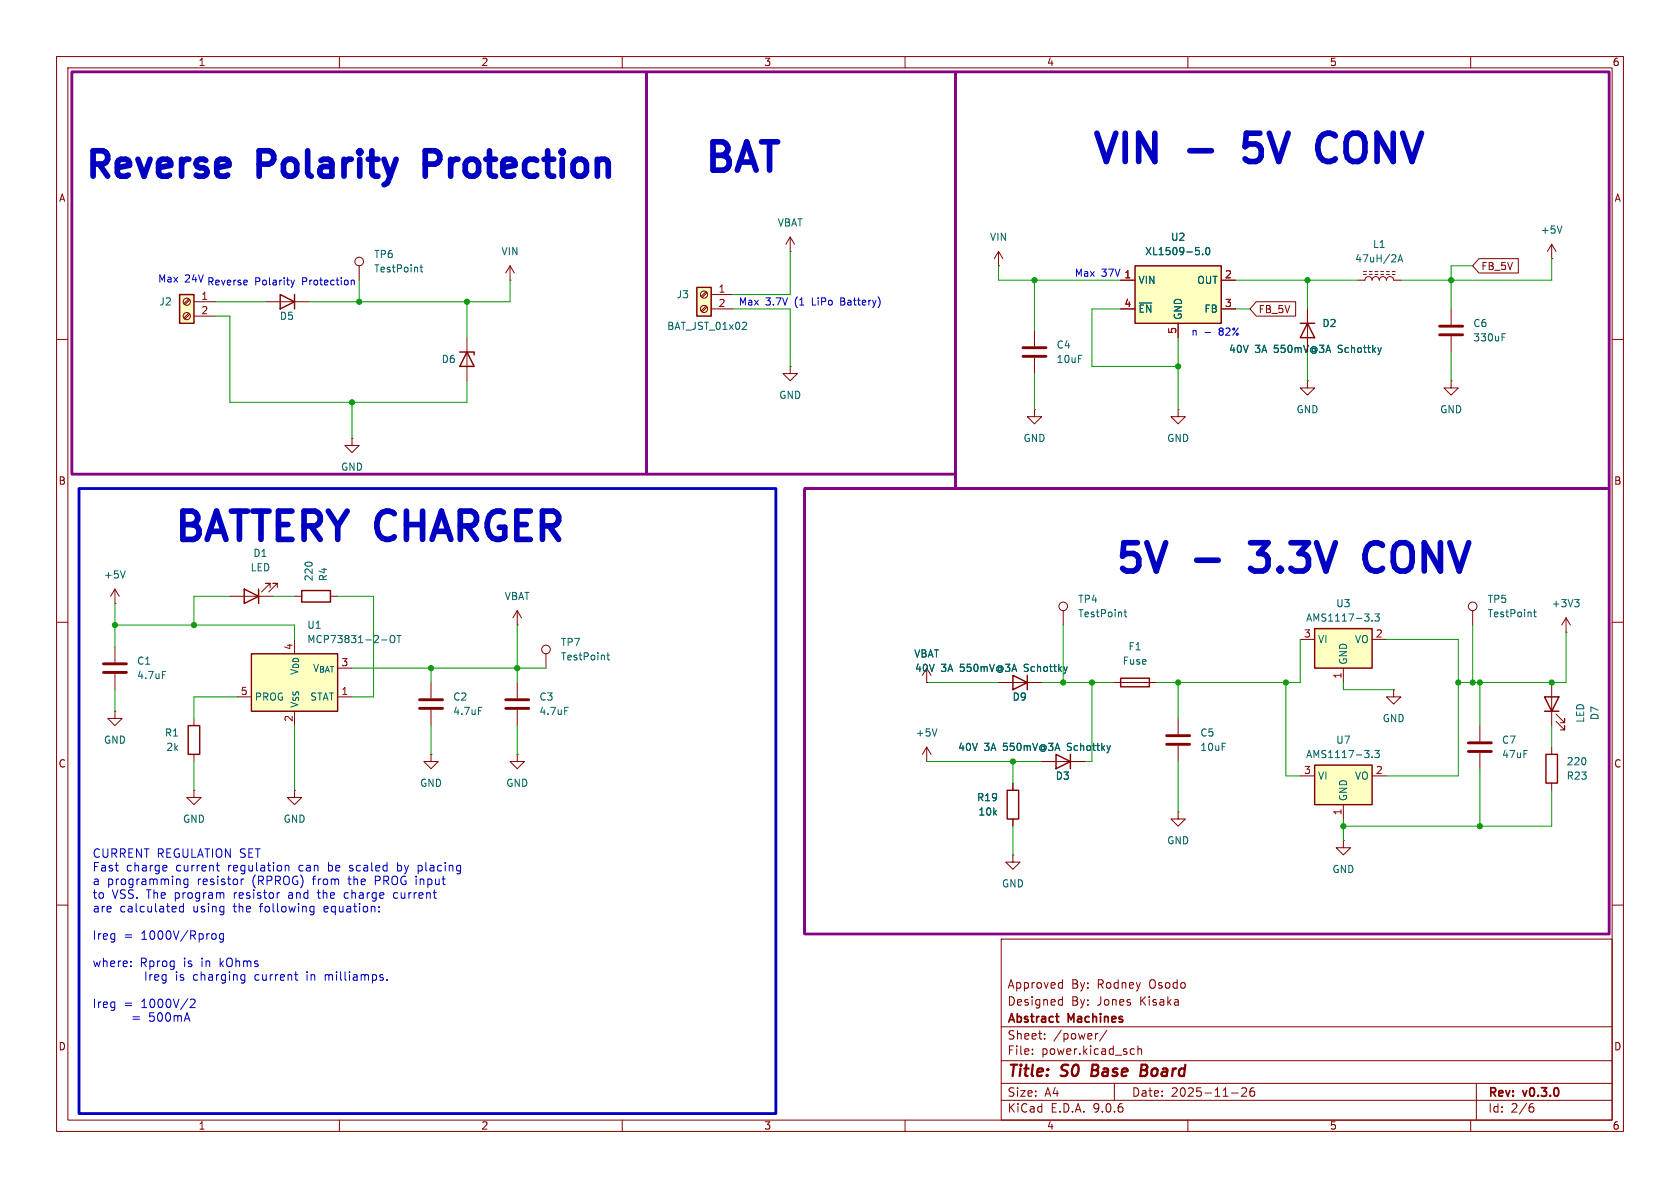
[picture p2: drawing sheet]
<svg xmlns="http://www.w3.org/2000/svg" width="297mm" height="210mm" viewBox="0 0 297 210" stroke-linecap="round" stroke-linejoin="round" font-family="sans-serif">
<g fill="none" stroke="#840000" stroke-width=".18">
<path d="M10 10h277v190h-277zM12 12h273v186h-273zM60 10v2M110 10v2M160 10v2M210 10v2M260 10v2M10 60h2M285 60h2M10 110h2M260.3 108v2.5M285 110h2"/>
<path d="M179.1 138.4v1.3M196.8 120.7h7.7M179.1 144.8v1.3M10 160h2M177 166h108v32h-108zM187.4 176.7l.4 .1M187.4 173.7l.4 .1M187.8 173.2v1.5M187.8 176.2v1.5M187.8 177.6l-.4 .1M187.8 174.6l-.4 .1M285 160h2"/>
<path d="M60 198v2M110 198v2M160 198v2M177 194.5h108M177 191.5h108M177 187.5h108M177 181.5h108M182.5 186.3v.1M182.5 185.5v.1M184.7 183.6v.1M184.7 182.8v.1M194.1 182.7l-.3 .1"/>
<path d="M195.7 182.1l-1.3 2M197 191.5v3M200.1 185.4l.4 .1M200.5 186.3l-.4 .1M201.2 185.5l.2-.1 .3 .1 .1 .9M201.2 184.9v1.5M210 198v2M217.7 193.2h1.2M219.5 192.4l.6-.1 .2 .1 .1 .3-.9 1.1h.9M221.7 192.3a.59 .59 0 0 0-.7 .6v.6l.1 .2 .4 .1 .2-.1 .1-.5-.1-.3h-.5l-.2 .3M260 198v2M261 191.5v6.5"/>
<path d="M270.6 195.7h.4l.2 .3-.1 .5-.5 .1M271 195.1l-.4 .1"/>
<circle cx="260.4" cy="107.2" r=".76"/>
</g>
<path d="M193.2 188.2l-.3 2h.8M201.7 189.2h.7M202.4 189.2l.3 .1M202.5 188.2h-.7l-.2 2 1-.1M202.6 189.1l-.2 .1" fill="none" stroke="#840000" stroke-width=".4"/>
<path d="M186.6 179.7h.6M187.1 180.7h.1" fill="none" stroke="#840000" stroke-width=".3"/>
<path d="M198.1 119.9h5.1v1.5h-5.1zM178.1 139.7h2v5.1h-2z" fill="none" stroke="#840000" stroke-width=".25"/>
<path d="M271.1 108.2h.5M271.3 107.8v1.1l.3 .1" fill="none" stroke="#006464" stroke-width=".18"/>
<path d="M232.4 111.1h10.2v7h-10.2z" fill="#ffffc2"/>
<path d="M232.4 111.1h10.2v7h-10.2zM273.3 133.4h2v5h-2z" fill="none" stroke="#840000" stroke-width=".25"/>
<path d="M229.9 113h2.5M237.5 118.1v2.6M242.6 113h2.5M276.9 111.8h.1M276.9 109.2l-.8 1.3M276.9 109.2l.7 1.3M276.9 109.2v2.6M261.6 128.3v2.8M261.6 133.1v2.8M274.3 132.1v1.3M274.3 138.4v1.3" fill="none" stroke="#840000" stroke-width=".18"/>
<path d="M242.6 109.7v.1M243.1 108.5h.7l-.4 .5 .4 .1v.6l-.2 .1-.5-.1M278.4 106h.8l-.5 .5M278.9 106.5l.3 .2v.3l-.3 .3" fill="none" stroke="#006464" stroke-width=".18"/>
<path d="M259.6 131.3h4.1M259.6 132.8h4.1" fill="none" stroke="#840000" stroke-width=".51"/>
<path d="M232.4 135.3h10.2v6.9h-10.2z" fill="#ffffc2"/>
<path d="M49.5 52.1l2.6 1.2-2.6 1.3zM52.1 52.1v2.5M81.3 62.2h2.5v.5M82.5 62.2l1.3 2.6h-2.5zM186.7 133.4l2.5 1.2-2.5 1.3zM189.2 133.4v2.5M232.4 135.3h10.2v6.9h-10.2zM273 123.2h2.6l-1.3 2.5zM273 125.7h2.6" fill="none" stroke="#840000" stroke-width=".25"/>
<g fill="none" stroke="#840000" stroke-width=".18">
<path d="M47 53.3h7.6M82.5 59.7v7.6M90.2 49.5h.1M90.2 47l-.8 1.3M90.2 47l.7 1.3M90.2 47v2.5M188 108v2.5M184.1 134.6h7.7M229.9 137.2h2.5M242.6 137.2h2.5M274.3 120.7v7.6M275.1 127.5l1.5 1.5v-.7v.7h-.8"/>
<path d="M275.1 126.2l1.5 1.6v-.8v.8h-.8M179.1 151.1v1.3h1.2l-1.2 1.3-1.3-1.3h1.3M179.1 151.1h.1M237.5 148.6v1.3h1.3l-1.3 1.2-1.3-1.2h1.3M237.5 148.6h.1M237.5 142.2v2.6"/>
<circle cx="188" cy="107.2" r=".76"/>
</g>
<path d="M198.7 108.2h.5M198.9 107.8v1.1l.3 .1M242.6 133.8v.1M243.1 132.7h.7l-.4 .4 .4 .2v.5l-.2 .1-.5-.1" fill="none" stroke="#006464" stroke-width=".18"/>
<path d="M31.7 52.1h2.6v5.1h-2.6z" fill="#ffffc2"/>
<path d="M31.7 52.1h2.6v5.1h-2.6zM43.2 104.1l2.5 1.3-2.5 1.3zM45.7 104.1v2.6" fill="none" stroke="#840000" stroke-width=".25"/>
<g fill="none" stroke="#840000" stroke-width=".18">
<path d="M33.4 52.8l-.9 .9M33.4 55.4l-.9 .8M33.6 53l-.9 .8M33.6 55.5l-.9 .9M34.3 53.3h3.8M34.3 55.9h3.8M63.5 47v2.5M139.7 44.5h.1M139.7 41.9l-.8 1.3M139.7 41.9l.8 1.3M139.7 41.9v2.6M62.2 77.5v1.2h1.3l-1.3 1.3-1.2-1.3h1.2"/>
<path d="M62.2 77.5h.1M139.7 64.8v1.2h1.3l-1.3 1.3-1.3-1.3h1.3M139.7 64.8h.1M40.6 105.4h7.7M47.8 103.9v-.8h-.8h.8l-1.6 1.5M49 103.9v-.8h-.7h.7l-1.5 1.5M52.1 139.7v1.3h1.2l-1.2 1.2-1.3-1.2h1.3M52.1 139.7h.1"/>
<circle cx="33" cy="55.9" r=".63"/>
<circle cx="33" cy="53.3" r=".63"/>
<circle cx="63.5" cy="46.2" r=".76"/>
</g>
<path d="M74.3 47.2h.4M74.4 46.8v1.1l.3 .2" fill="none" stroke="#006464" stroke-width=".18"/>
<path d="M123.2 50.8h2.5v5.1h-2.5z" fill="#ffffc2"/>
<path d="M123.2 50.8h2.5v5.1h-2.5zM33.3 128.3h2v5.1h-2z" fill="none" stroke="#840000" stroke-width=".25"/>
<g fill="none" stroke="#840000" stroke-width=".18">
<path d="M124.8 51.6l-.8 .8M124.8 54.1l-.8 .8M125 51.7l-.9 .9M125 54.3l-.9 .8M125.7 52.1h3.8M125.7 54.6h3.8M20.3 114.3v2.8M20.3 119.1v2.8M20.3 125.7v1.3h1.3l-1.3 1.3-1.3-1.3h1.3M20.3 125.7h.1M34.3 139.7v1.3h1.3l-1.3 1.2-1.3-1.2h1.3M34.3 139.7h.1"/>
<path d="M34.3 127v1.3M34.3 133.4v1.2M76.2 133.4v1.2h1.3l-1.3 1.3-1.3-1.3h1.3M76.2 133.4h.1M76.2 120.7v2.7M76.2 125.5v2.8M91.4 133.4v1.2h1.3l-1.3 1.3-1.2-1.3h1.2M91.4 133.4h.1M91.4 120.7v2.7M91.4 125.5v2.8M246.4 121.9v1.3h1.2l-1.2 1.3-1.3-1.3h1.3M246.4 121.9h.1"/>
<circle cx="124.5" cy="52.1" r=".63"/>
<circle cx="124.5" cy="54.6" r=".63"/>
</g>
<path d="M131.7 57l.3 .2-.1 .3-.7 .7h.8M28.7 118.7h.6M84.6 125h.6M99.8 125h.6" fill="none" stroke="#006464" stroke-width=".18"/>
<path d="M18.3 117.3h4.1M18.3 118.9h4.1M74.2 123.7h4M74.2 125.2h4M89.4 123.7h4.1M89.4 125.2h4.1" fill="none" stroke="#840000" stroke-width=".51"/>
<path d="M44.4 115.6h15.3v10.1h-15.3z" fill="#ffffc2"/>
<path d="M44.4 115.6h15.3v10.1h-15.3zM53.3 104.4h5.1v2h-5.1zM179.1 119.4l2.5 1.3-2.5 1.2zM181.6 119.4v2.5" fill="none" stroke="#840000" stroke-width=".25"/>
<g fill="none" stroke="#840000" stroke-width=".18">
<path d="M176.5 47h.1M176.5 44.5l-.7 1.2M176.5 44.5l.8 1.2M176.5 44.5v2.5M182.9 58.4v2.8M240 49.5h1.3a.64 .64 0 0 1 .6-.6 .64 .64 0 0 1 .7 .6 .64 .64 0 0 1 .6-.6 .64 .64 0 0 1 .6 .6 .64 .64 0 0 1 .7-.6 .64 .64 0 0 1 .6 .6 .64 .64 0 0 1 .6-.6 .64 .64 0 0 1 .7 .6h1.2M241 48.5h.6M241 48h.6M242.1 48.5h.5M242.1 48h.5M243.1 48.5h.5M243.1 48h.5"/>
<path d="M244.1 48.5h.5M244.1 48h.5M245.1 48.5h.5M245.1 48h.5M246.1 48.5h.5M246.1 48h.5M256.5 54.6v2.8M256.5 59.4v2.8M274.3 45.7h.1M274.3 43.2l-.7 1.3M274.3 43.2l.8 1.3M274.3 43.2v2.5"/>
<path d="M182.9 72.4v1.3h1.2l-1.2 1.2-1.3-1.2h1.3M182.9 72.4h.1M182.9 63.2v2.8M208.3 72.4v1.3h1.2l-1.2 1.2-1.3-1.2h1.3M208.3 72.4h.1M231.1 67.3v1.3h1.3l-1.3 1.3-1.2-1.3h1.2M231.1 67.3h.1M20.3 106.7h.1M20.3 104.1l-.7 1.3M20.3 104.1l.8 1.3M20.3 104.1v2.6M52.1 105.4h1.2"/>
<path d="M58.4 105.4h1.3M91.4 110.5h.1M91.4 108l-.7 1.2M91.4 108l.8 1.2M91.4 108v2.5M96.5 115.6v2.5M163.8 118.1v2.6M41.9 123.2h2.5M52.1 125.7v2.6M59.7 123.2h2.5M163.8 120.7h.1M163.8 134.6h.1"/>
<path d="M163.8 132.1v2.5M163.8 132.1l-.7 1.3M163.8 132.1l.8 1.3M176.5 120.7h7.6M208.3 127v2.8M208.3 131.8v2.8M208.3 143.5v1.3h1.2l-1.2 1.3-1.3-1.3h1.3M208.3 143.5h.1"/>
<circle cx="96.5" cy="114.8" r=".76"/>
</g>
<g fill="none" stroke="#006464" stroke-width=".18">
<path d="M276.1 39.9l-.4 1.3M247.1 46.3l.5-1.3 .4 1.3M247.3 45.9h.6M265.5 59.6h.5M265.5 59h.6M22.1 100.9l-.4 1.3M67.4 113.1h1M69 112.5l.3-.2a.43 .43 0 0 1 .5 .5v.4a.42 .42 0 0 1-.4 .4 .42 .42 0 0 1-.4-.4zM70.2 112.3h.7M70.5 112.3v1.3M107.3 115.8h.5M107.5 115.4v1.1l.3 .2"/>
<path d="M165.6 128.8l-.4 1.3"/>
</g>
<path d="M254.5 57.7h4.1M254.5 59.2h4.1M180.8 61.5h4.1M180.8 63h4.1M206.2 130h4.1M206.2 131.6h4.1" fill="none" stroke="#840000" stroke-width=".51"/>
<path d="M200.7 47h15.2v10.2h-15.2z" fill="#ffffc2"/>
<path d="M200.7 47h15.2v10.2h-15.2zM229.9 57.2h2.5M231.1 57.2l1.3 2.5h-2.5z" fill="none" stroke="#840000" stroke-width=".25"/>
<g fill="none" stroke="#840000" stroke-width=".18">
<path d="M198.1 49.5h2.6M198.1 54.6h2.6M208.3 57.2v2.5M215.9 49.5h2.5M215.9 54.6h2.5M222.1 53.3h6.9v2.6h-6.9l-1.1-1.3zM231.1 54.6v7.6M261.5 45.7h6.9v2.6h-6.9l-1.2-1.3zM256.5 67.3v1.3h1.3l-1.3 1.3-1.2-1.3h1.2M256.5 67.3h.1M163.8 120.7h.1M176.5 120.7h2.6"/>
<path d="M179.1 138.4v1.3M181.6 120.7h2.5M184.1 134.6h2.6M189.2 134.6h2.6M179.1 144.8v1.3"/>
</g>
<path d="M201.4 53.6h2.2M212 44.4v.5M212.6 44.9v.1M213.3 43.9l.2-.1a.68 .68 0 0 1 .4 .6 .68 .68 0 0 1-.4 .6l-.2-.1-.2-.4z" fill="none" stroke="#006464" stroke-width=".18"/>
<g fill="none" stroke="#009600" stroke-width=".18">
<path d="M38.1 53.3h8.9M38.1 55.9h2.5v15.2h41.9v-3.8M63.5 49.5v3.8M82.5 53.3v6.4M90.2 49.5v3.8h-35.6M129.5 54.6h10.2v10.2M139.7 44.5v7.6h-10.2M176.5 47v2.5h21.6M182.9 49.5v8.9M198.1 54.6h-5.1v10.2h15.3M208.3 59.7v12.7M218.4 49.5h21.6"/>
<path d="M218.4 54.6h2.6M231.1 49.5v5.1M260.3 47h-3.8v7.6M274.3 45.7v3.8h-26.7M62.2 71.1v6.4M182.9 66v6.4M231.1 62.2v5.1M256.5 62.2v5.1M20.3 106.7v7.6M20.3 110.5h31.8v2.5M40.6 105.4h-6.3v5.1M48.3 105.4h3.8"/>
<path d="M59.7 105.4h6.3v17.8h-3.8M62.2 118.1h34.3M76.2 118.1v2.6M91.4 110.5v10.2M188 110.5v10.2M229.9 113v7.7h-25.4M245.1 113h12.7v24.2h-12.7M260.3 110.5v10.2M276.9 111.8v8.9h-19.1M20.3 121.9v3.8M34.3 134.6v5.1M41.9 123.2h-7.6v3.8"/>
<path d="M52.1 128.3v11.4M76.2 128.3v5.1M91.4 128.3v5.1M163.8 120.7h12.7M163.8 134.6h20.3M179.1 134.6v3.8M184.1 120.7h12.7M193 120.7v13.9h-1.2M208.3 120.7v6.3M208.3 134.6v8.9M227.3 120.7v16.5h2.6M237.5 120.7v1.2h8.9"/>
<path d="M261.6 120.7v7.6M261.6 135.9v10.2M274.3 139.7v6.4h-36.8M274.3 128.3v3.8M179.1 146.1v5M237.5 144.8v3.8"/>
</g>
<g fill="none" stroke="#0000c2" stroke-width=".18">
<path d="M43.6 49.6l.1 .2-.6 .1M51.4 49.5l.3 .9M51.7 50.4l-.3 .4M52.1 49.5l-.4 .9M62.1 49.5v.9M62.1 49.6l.2-.1 .3 .1v.8M213 58.8h1M29.3 153l.2 .3-.7 .2M29.4 153.9l-.1 .1M31.8 155.5l.1 .9M32.4 159.7v1.5M33.2 155.4v1.2l-.3 .3-.3-.1"/>
<path d="M33.2 155.5l-.4-.1-.3 .3v.4l.1 .2h.6M38.2 153h.6M38.4 152.5v1.3l.4 .2M39.4 157.8l.2 .2v.8M42.6 155.4v1M42.9 155.4l-.3 .3M49.3 157.8l-.2 .1M50.4 153.1l.2-.1h.4l.1 1M50.4 153v1M60.9 157.9v.8M69.9 157.8l-.3 .3v.4l.3 .3M70.3 152.5v1.5"/>
<path d="M70.3 153.9l.1 .1M70.4 153h-.1M73.9 153.9l.5 .1M73.9 153v1.5M74.4 153h-.5M23.1 170.7v.2M23.1 169.9v.2M32 160.2l-.3 .3v.4l.3 .3 .4-.1M32.3 160.2l.1 .1M33.6 176.8l.6-.2 .2 .2 .1 .2-.9 1.1h.9M37.7 165l.4 .1 .1 .2-.1 .6-.4 .1M39.5 165.1l-.4-.1-.3 .3v.5l.1 .2h.6"/>
<path d="M39.5 165v1.3l-.3 .2h-.3M43.1 172.3l.2 .1M43.3 172.3l-.1 1.3M43.3 173.2l-.2 .1M54.3 171.8v.1M54.3 172.3v1M54.9 161.1h.6M54.9 160.3h.6M55.5 160.2v1.2l-.3 .3-.3-.1M57.5 172.3v1M57.7 172.3l-.2 .1M67 161.1v.1"/>
<path d="M67 160.3v.1M68.4 173.1v.2"/>
</g>
<path d="M75.2 29h1.7M76.9 26.7h-1.7v4.5M220.1 28.1l.2 .2M220.3 23.6l-.2 2.3 .2-.2M233.2 27.4a1.74 1.74 0 0 0 2.6 .9M235.8 23.8a1.79 1.79 0 0 0-2.6 .9M221.1 95.9h3.1M244.2 96.2a1.79 1.79 0 0 0-2.6 .9 3.2 3.2 0 0 0 .7 3.6l.7 .2h.5l.7-.2M221.1 100.5l.7 .4" fill="none" stroke="#0000c2" stroke-width="1"/>
<path d="M12.7 12.7h101.6v71.1h-101.6zM114.3 12.7h54.6v71.1h-54.6zM168.9 12.7h115.6v73.7h-115.6zM142.2 86.4h142.3v78.7h-142.3z" fill="none" stroke="#840084" stroke-width=".5"/>
<path d="M14 86.4h123.2v110.5h-123.2z" fill="none" stroke="#0000c2" stroke-width=".5"/>
<g fill="#009600" stroke="#009600" stroke-width=".18">
<circle cx="208.3" cy="64.8" r=".46"/>
<circle cx="256.5" cy="49.5" r=".46"/>
<circle cx="76.2" cy="118.1" r=".46"/>
<circle cx="91.4" cy="118.1" r=".46"/>
<circle cx="20.3" cy="110.5" r=".46"/>
<circle cx="62.2" cy="71.1" r=".46"/>
<circle cx="34.3" cy="110.5" r=".46"/>
<circle cx="63.5" cy="53.3" r=".46"/>
<circle cx="82.5" cy="53.3" r=".46"/>
<circle cx="208.3" cy="120.7" r=".46"/>
<circle cx="188" cy="120.7" r=".46"/>
<circle cx="179.1" cy="134.6" r=".46"/>
<circle cx="193" cy="120.7" r=".46"/>
<circle cx="237.5" cy="146.1" r=".46"/>
<circle cx="261.6" cy="146.1" r=".46"/>
<circle cx="257.8" cy="120.7" r=".46"/>
<circle cx="261.6" cy="120.7" r=".46"/>
<circle cx="260.3" cy="120.7" r=".46"/>
<circle cx="274.3" cy="120.7" r=".46"/>
<circle cx="227.3" cy="120.7" r=".46"/>
<circle cx="231.1" cy="49.5" r=".46"/>
<circle cx="182.9" cy="49.5" r=".46"/>
</g>
<g font-size="7" fill="#0000c2">
<text x="192.8" y="29.2">VIN</text>
<text x="210.5" y="29.2">-</text>
<text x="222.5" y="29.2">5V</text>
<text x="237.4" y="29.2">CONV</text>
<text x="124.2" y="30.7">BAT</text>
<text x="30.5" y="96">BATTERY CHARGER</text>
<text x="196.8" y="101.6">5V</text>
<text x="211.7" y="101.6">-</text>
<text x="223.7" y="101.6">3.3V</text>
<text x="245.7" y="101.6">CONV</text>
</g>
<g font-size="6.3" fill="#0000c2">
<text x="14.7" y="31.8">Reverse</text>
<text x="46.2" y="31.8">Polarity</text>
<text x="77.6" y="31.8">Protection</text>
</g>
<g font-size="2.8" fill="#840000">
<text x="178" y="190.9">Title:</text>
<text x="187.7" y="190.9">S0</text>
<text x="193.8" y="190.9">Base</text>
<text x="203.3" y="190.9">Board</text>
</g>
<g font-size="2.1" fill="#0000c2">
<text x="16.3" y="151.8">CURRENT REGULATION SET</text>
<text x="16.3" y="154.3">Fast</text>
<text x="22.3" y="154.3">charge</text>
<text x="31.1" y="154.3">current</text>
<text x="40.4" y="154.3">regulation</text>
<text x="53.1" y="154.3">can</text>
<text x="58.4" y="154.3">be</text>
<text x="62.3" y="154.3">scaled</text>
<text x="70.9" y="154.3">by</text>
<text x="74.7" y="154.3">placing</text>
<text x="16.3" y="156.7">a</text>
<text x="16.3" y="159.1">to</text>
<text x="16.3" y="161.5">are</text>
<text x="18.9" y="156.7">programming</text>
<text x="19.8" y="159.1">VSS. The</text>
<text x="21.1" y="161.5">calculated</text>
<text x="31" y="159.1">program</text>
<text x="34.1" y="161.5">using</text>
<text x="34.9" y="156.7">resistor</text>
<text x="41.4" y="161.5">the</text>
<text x="41.6" y="159.1">resistor</text>
<text x="44.7" y="156.7">(RPROG)</text>
<text x="46.2" y="161.5">following</text>
<text x="51.4" y="159.1">and</text>
<text x="55.6" y="156.7">from</text>
<text x="56.8" y="159.1">the</text>
<text x="57.7" y="161.5">equation:</text>
<text x="61.6" y="159.1">charge</text>
<text x="62" y="156.7">the</text>
<text x="66.8" y="156.7">PROG input</text>
<text x="70.4" y="159.1">current</text>
<text x="16.3" y="166.3">Ireg</text>
<text x="21.8" y="166.3">=</text>
<text x="25" y="166.3">1000V/Rprog</text>
<text x="16.3" y="171.2">where:</text>
<text x="24.7" y="171.2">Rprog</text>
<text x="25.8" y="173.6">Ireg</text>
<text x="31.4" y="173.6">is</text>
<text x="32.5" y="171.2">is</text>
<text x="34.6" y="173.6">charging</text>
<text x="35.7" y="171.2">in</text>
<text x="39.1" y="171.2">kOhms</text>
<text x="45.6" y="173.6">current</text>
<text x="54.9" y="173.6">in</text>
<text x="58.3" y="173.6">milliamps.</text>
<text x="16.3" y="178.4">Ireg</text>
<text x="21.8" y="178.4">=</text>
<text x="25" y="178.4">1000V/2</text>
<text x="23.2" y="180.8">=</text>
<text x="26.4" y="180.8">500mA</text>
</g>
<g font-size="2.1" fill="#840000">
<text x="178" y="178">Designed</text>
<text x="178" y="175">Approved</text>
<text x="189.4" y="178">By:</text>
<text x="189.4" y="175">By:</text>
<text x="194" y="178">Jones</text>
<text x="194" y="175">Rodney</text>
<text x="201.7" y="178">Kisaka</text>
<text x="203.3" y="175">Osodo</text>
<text x="178" y="184">Sheet:</text>
<text x="178" y="181.2">Abstract</text>
<text x="186.2" y="184">/power/</text>
<text x="188.9" y="181.2">Machines</text>
<text x="178" y="186.7">File:</text>
<text x="184.1" y="186.7">power.kicad_sch</text>
<text x="178" y="196.9">KiCad</text>
<text x="178" y="194.1">Size:</text>
<text x="184.7" y="194.1">A4</text>
<text x="185.7" y="196.9">E.D.A.</text>
<text x="193.3" y="196.9">9.0.6</text>
<text x="200" y="194.1">Date:</text>
<text x="207" y="194.1">2025-11-26</text>
<text x="263" y="194.3">Rev:</text>
<text x="263" y="196.9">Id:</text>
<text x="267.1" y="196.9">2/6</text>
<text x="269.4" y="194.3">v0.3.0</text>
</g>
<g font-size="1.8" fill="#840000">
<text x="35" y="11.9">1</text>
<text x="85" y="11.9">2</text>
<text x="135" y="11.9">3</text>
<text x="185" y="11.9">4</text>
<text x="235" y="11.9">5</text>
<text x="285" y="11.9">6</text>
<text x="10.3" y="35.9">A</text>
<text x="285.3" y="35.9">A</text>
<text x="261.8" y="47.9">FB_5V</text>
<text x="222.4" y="55.6">FB_5V</text>
<text x="10.3" y="85.9">B</text>
<text x="285.3" y="85.9">B</text>
<text x="10.3" y="135.9">C</text>
<text x="285.3" y="135.9">C</text>
<text x="10.3" y="185.9">D</text>
<text x="285.3" y="185.9">D</text>
<text x="35" y="199.9">1</text>
<text x="85" y="199.9">2</text>
<text x="135" y="199.9">3</text>
<text x="185" y="199.9">4</text>
<text x="235" y="199.9">5</text>
<text x="285" y="199.9">6</text>
</g>
<g font-size="1.8" fill="#006464">
<text x="137.4" y="40.2">VBAT</text>
<text x="272.3" y="41.5">+5V</text>
<text x="66" y="45.8">TP6</text>
<text x="88.6" y="45.3">VIN</text>
<text x="174.9" y="42.8">VIN</text>
<text x="202.3" y="45.3">XL1509-5.0</text>
<text x="206.9" y="42.8">U2</text>
<text x="239.5" y="46.6">47uH/2A</text>
<text x="242.6" y="44">L1</text>
<text x="66" y="48.4">TestPoint</text>
<text x="119.5" y="52.9">J3</text>
<text x="201.2" y="50.4">VIN</text>
<text x="211.6" y="50.4">OUT</text>
<text x="28.1" y="54.2">J2</text>
<text x="49.4" y="56.7">D5</text>
<text x="117.8" y="58.5">BAT_JST_01x02</text>
<text x="201.2" y="55.5">~{EN}</text>
<text x="209.1" y="56.6" transform="rotate(-90 209.1 56.6)">GND</text>
<text x="212.8" y="55.5">FB</text>
<text x="233.7" y="58">D2</text>
<text x="260.4" y="58">C6</text>
<text x="78" y="64.4">D6</text>
<text x="186.7" y="61.8">C4</text>
<text x="186.7" y="64.4">10uF</text>
<text x="217.2" y="62.6">40V</text>
<text x="221.9" y="62.6">3A</text>
<text x="225.3" y="62.6">550mV@3A</text>
<text x="236.8" y="62.6">Schottky</text>
<text x="260.4" y="60.6">330uF</text>
<text x="137.7" y="70.7">GND</text>
<text x="229.1" y="73.3">GND</text>
<text x="254.5" y="73.3">GND</text>
<text x="60.2" y="83.4">GND</text>
<text x="180.8" y="78.3">GND</text>
<text x="206.2" y="78.3">GND</text>
<text x="44.2" y="101.2">LED</text>
<text x="44.7" y="98.7">D1</text>
<text x="18.3" y="102.5">+5V</text>
<text x="55.5" y="102.9" transform="rotate(-90 55.5 102.9)">220</text>
<text x="58" y="102.9" transform="rotate(-90 58 102.9)">R4</text>
<text x="89.1" y="106.3">VBAT</text>
<text x="190.5" y="106.8">TP4</text>
<text x="236.1" y="107.5">U3</text>
<text x="262.9" y="106.8">TP5</text>
<text x="274.2" y="107.5">+3V3</text>
<text x="54.2" y="113.9">MCP73831-2-OT</text>
<text x="54.2" y="111.4">U1</text>
<text x="190.5" y="109.3">TestPoint</text>
<text x="230.8" y="110.1">AMS1117-3.3</text>
<text x="232.9" y="113.9">VI</text>
<text x="239.4" y="113.9">VO</text>
<text x="262.9" y="109.3">TestPoint</text>
<text x="24.1" y="117.7">C1</text>
<text x="55.2" y="119">V_{BAT}</text>
<text x="99.1" y="114.4">TP7</text>
<text x="99.1" y="116.9">TestPoint</text>
<text x="161.5" y="116.4">VBAT</text>
<text x="161.7" y="119">40V</text>
<text x="166.3" y="119">3A</text>
<text x="169.8" y="119">550mV@3A</text>
<text x="181.3" y="119">Schottky</text>
<text x="198.4" y="117.7">Fuse</text>
<text x="199.4" y="115.2">F1</text>
<text x="238.4" y="117.6" transform="rotate(-90 238.4 117.6)">GND</text>
<text x="24.1" y="120.2">4.7uF</text>
<text x="45" y="124.1">PROG</text>
<text x="52.9" y="125.2" transform="rotate(-90 52.9 125.2)">V_{SS}V_{DD}</text>
<text x="54.7" y="124.1">STAT</text>
<text x="80" y="124.1">C2</text>
<text x="95.3" y="124.1">C3</text>
<text x="178.9" y="124.1">D9</text>
<text x="18.3" y="131.7">GND</text>
<text x="29.1" y="130.4">R1</text>
<text x="80" y="126.6">4.7uF</text>
<text x="95.3" y="126.6">4.7uF</text>
<text x="161.8" y="130.4">+5V</text>
<text x="212.1" y="130.4">C5</text>
<text x="236.1" y="131.7">U7</text>
<text x="244.3" y="127.9">GND</text>
<text x="265.4" y="131.7">C7</text>
<text x="280.3" y="127.9" transform="rotate(-90 280.3 127.9)">LED</text>
<text x="282.8" y="127.4" transform="rotate(-90 282.8 127.4)">D7</text>
<text x="29.3" y="132.9">2k</text>
<text x="169.3" y="132.9">40V</text>
<text x="174" y="132.9">3A</text>
<text x="177.4" y="132.9">550mV@3A</text>
<text x="188.9" y="132.9">Schottky</text>
<text x="212.1" y="132.9">10uF</text>
<text x="230.8" y="134.2">AMS1117-3.3</text>
<text x="265.4" y="134.2">47uF</text>
<text x="276.9" y="135.5">220</text>
<text x="74.2" y="139.3">GND</text>
<text x="89.4" y="139.3">GND</text>
<text x="172.6" y="141.8">R19</text>
<text x="186.5" y="138">D3</text>
<text x="232.9" y="138">VI</text>
<text x="238.4" y="141.7" transform="rotate(-90 238.4 141.7)">GND</text>
<text x="239.4" y="138">VO</text>
<text x="276.9" y="138">R23</text>
<text x="32.3" y="145.6">GND</text>
<text x="50" y="145.6">GND</text>
<text x="172.9" y="144.4">10k</text>
<text x="206.2" y="149.5">GND</text>
<text x="235.5" y="154.5">GND</text>
<text x="177" y="157.1">GND</text>
</g>
<g font-size="1.8" fill="#0000c2">
<text x="27.9" y="50.1">Max</text>
<text x="32.6" y="50.1">24V</text>
<text x="36.5" y="50.7">Reverse</text>
<text x="45" y="50.7">Polarity</text>
<text x="53.5" y="50.7">Protection</text>
<text x="189.9" y="49.1">Max</text>
<text x="194.7" y="49.1">37V 1</text>
<text x="130.5" y="54.2">Max</text>
<text x="135.3" y="54.2">3.7V</text>
<text x="140.6" y="54.2">(1</text>
<text x="143.8" y="54.2">LiPo</text>
<text x="149" y="54.2">Battery)</text>
<text x="210.5" y="59.5">n</text>
<text x="215.6" y="59.5">82%</text>
</g>
<g font-size="1.8" fill="#a90000">
<text x="35.5" y="53.1">1</text>
<text x="126.9" y="51.8">1</text>
<text x="198.7" y="49.3">1</text>
<text x="216.5" y="49.3">2</text>
<text x="35.5" y="55.6">2</text>
<text x="126.9" y="54.4">2</text>
<text x="198.7" y="54.4">4</text>
<text x="208" y="59.1" transform="rotate(-90 208 59.1)">5</text>
<text x="216.5" y="54.4">3</text>
<text x="230.4" y="112.8">3</text>
<text x="243.1" y="112.8">2</text>
<text x="51.8" y="115" transform="rotate(-90 51.8 115)">4</text>
<text x="60.3" y="117.9">3</text>
<text x="42.5" y="122.9">5</text>
<text x="60.3" y="122.9">1</text>
<text x="237.2" y="120.1" transform="rotate(-90 237.2 120.1)">1</text>
<text x="51.8" y="127.7" transform="rotate(-90 51.8 127.7)">2</text>
<text x="230.4" y="136.9">3</text>
<text x="243.1" y="136.9">2</text>
<text x="237.2" y="144.2" transform="rotate(-90 237.2 144.2)">1</text>
</g>
</svg>
